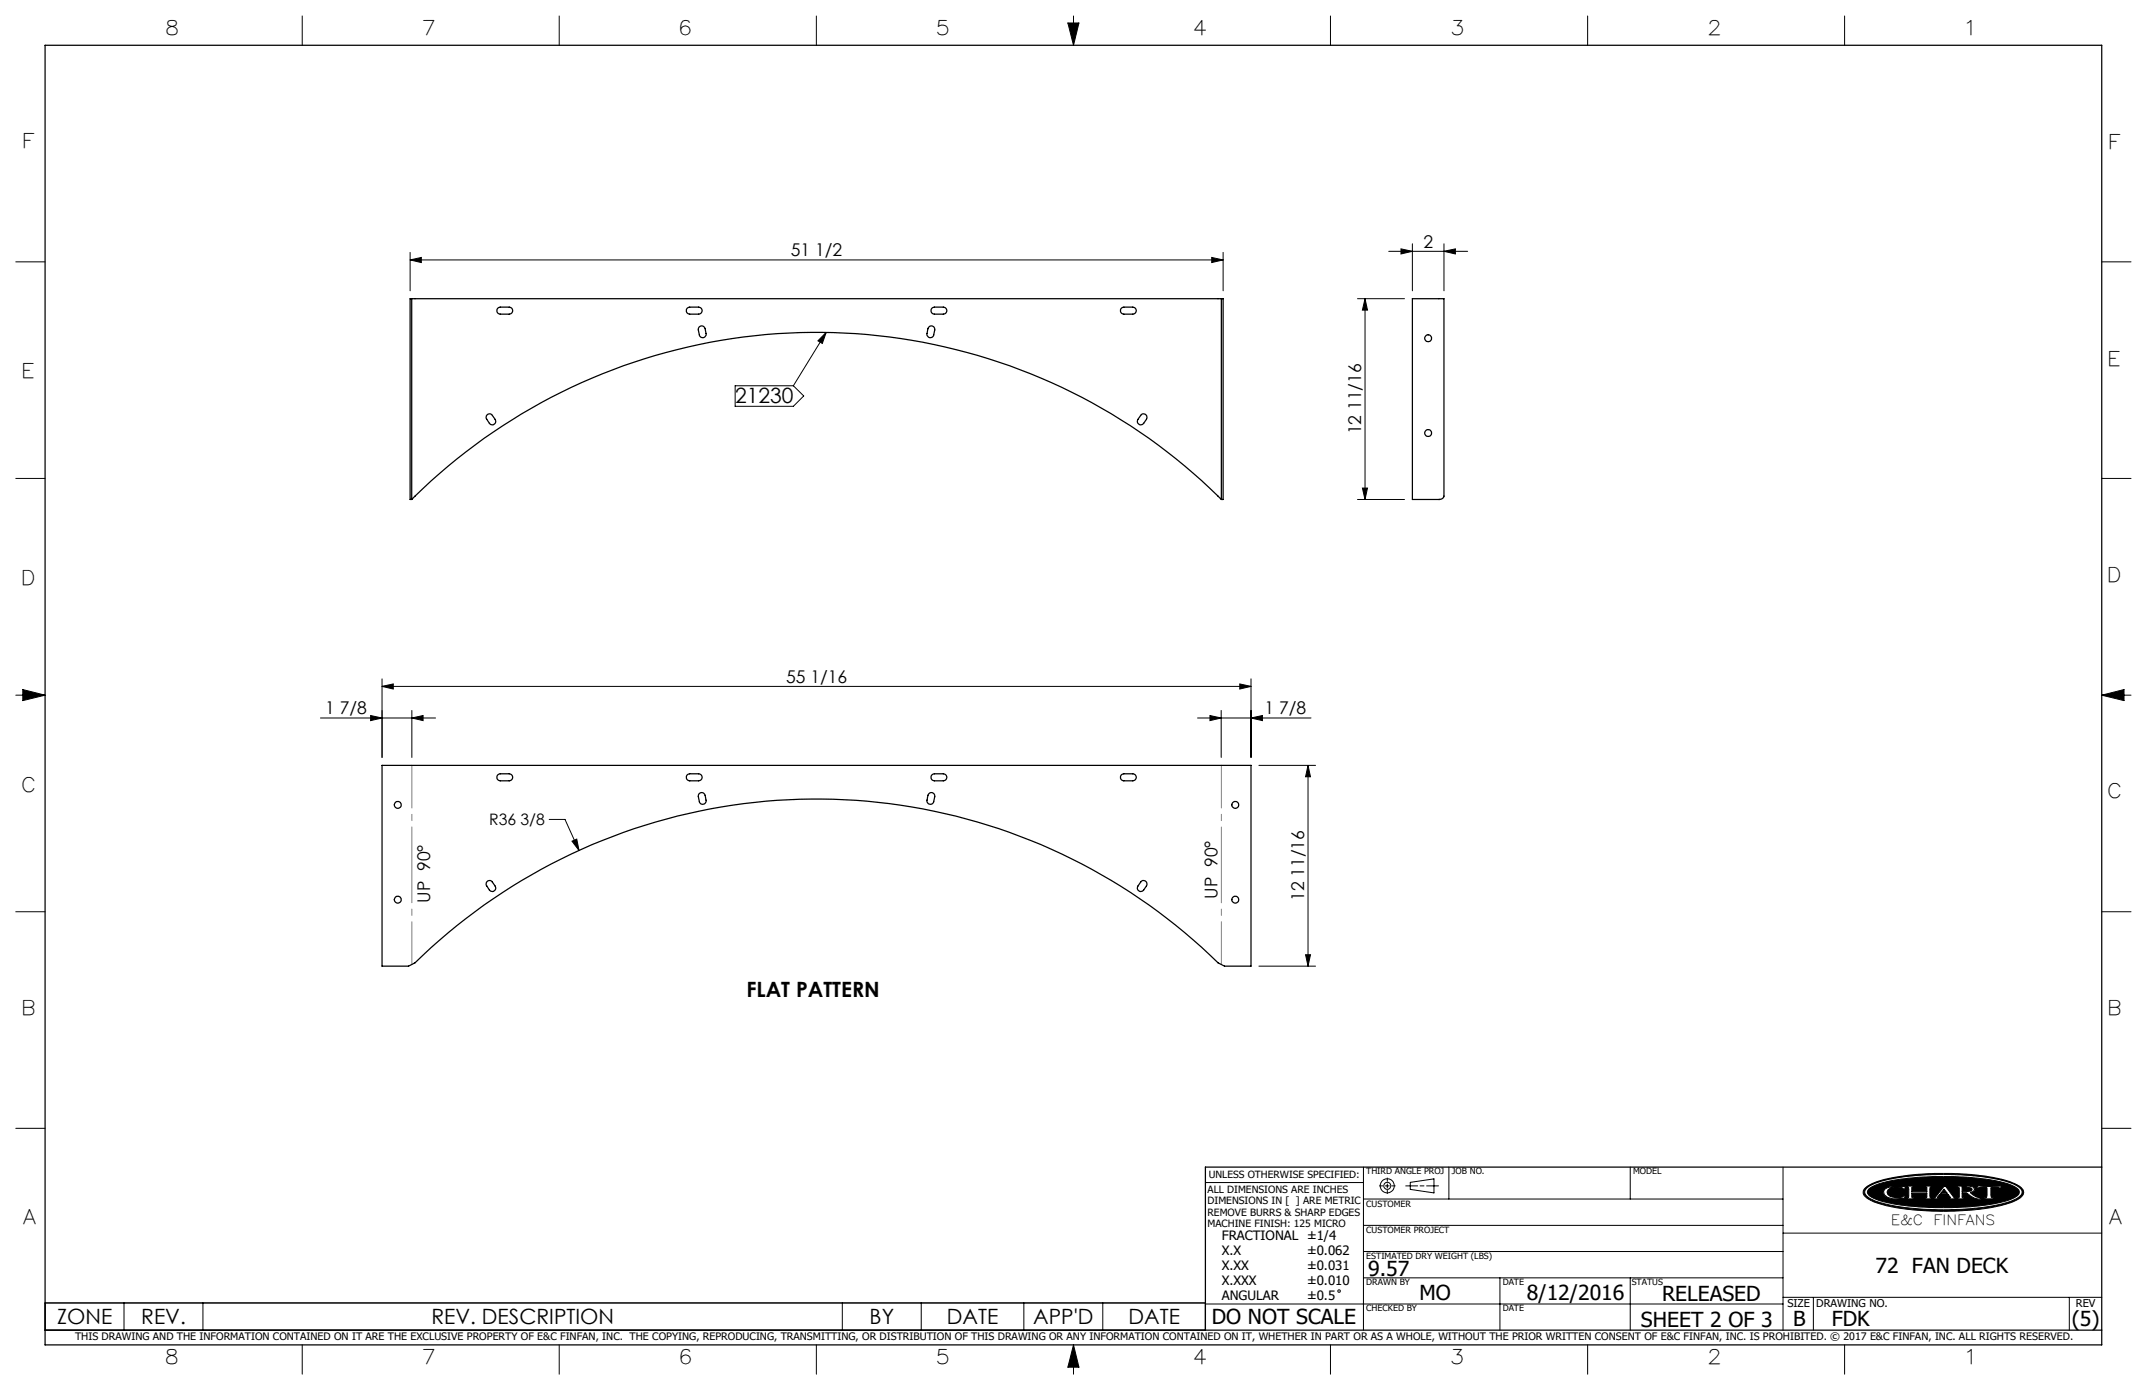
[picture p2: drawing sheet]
<svg xmlns="http://www.w3.org/2000/svg" width="432mm" height="279mm" viewBox="0 0 432 279" stroke-linecap="round" stroke-linejoin="round" font-family="sans-serif">
<g fill="none" stroke="#000" stroke-width=".2">
<path d="M60.8 3.2v5.9M112.5 3.2v5.9M164.2 3.2v5.9M214.8 4.6h2.2l-1.1 4.5zM215.9 3.2v5.9M267.6 3.2v5.9M319.3 3.2v5.9M371 3.2v5.9M3.2 52.6h5.9M82.5 52.2l2.2-.4v1zM82.5 50.7v7.8M82.5 52.2h163.5"/>
<path d="M243.7 51.8l2.3 .4-2.3 .6zM246 50.7v7.8M279.3 50.5h15.9M281.8 50l2.3 .5-2.3 .5zM284.1 49v9.5M290.4 50.5l2.3-.5v1zM290.4 49v9.5M422.7 52.6h5.9M147.8 77.5h11.8l2 2.1-2 2.1h-11.8zM166.2 66.8l-.8 2.2-.9-.5zM166.2 66.8l-6.6 10.7M273 60h9.5"/>
<path d="M274.5 60l.5 2.3h-1zM274.5 60v40.4M3.2 96.2h5.9M274 98.1h1l-.5 2.3zM422.7 96.2h5.9M273 100.4h9.5M3.2 139.7h5.9M4.6 138.6l4.5 1.1-4.5 1.1zM76.8 138l2.3-.5v1zM76.8 136.5v15.8M76.8 138h174.8M249.3 137.5l2.3 .5-2.3 .5z"/>
<path d="M251.6 136.5v15.8M422.7 139.7h5.9M422.7 139.7l4.5-1.1v2.2zM64.5 144.3h23.1M74.5 143.8l2.3 .5-2.3 .6zM82.8 144.3l2.3-.5v1.1zM82.8 142.8v9.5M240.8 144.3h22.9M243.3 143.8l2.3 .5-2.3 .6zM245.6 142.8v9.5M251.6 144.3l2.3-.5v1.1zM253.2 153.8h11.4"/>
<path d="M263.1 153.8l.5 2.3h-1zM263.1 153.8v40.4M110.5 164.7h3.1l2.9 6.3M115 169.1l1-.4 .5 2.3zM3.2 183.3h5.9M253.2 194.2h11.4M262.6 191.9h1l-.5 2.3zM422.7 183.3h5.9M3.2 226.8h5.9M242.4 237.7h31.8M274.2 234.6v32.8M277.4 238.4h.7"/>
<path d="M278.6 238.4h.8M279 236.8v.7M279 238v.8M279 239.3v.6M279.9 238.4h.7M282.7 238.4h2.4M283.6 237.7l4.8-.7v2.8l-4.8-.7zM285.6 238.4h.8M286.9 238.4h2.4M291.4 234.6v6.4M327.9 234.6v6.4M358.6 234.6v32.8"/>
<path d="M375.3 238.7a16.2 16.2 0 0 1 7.4-2.3 55.4 55.4 0 0 1 21.3 1.1l1.9 .8a1.36 1.36 0 0 1 1.1 1.1 1.36 1.36 0 0 1-.7 1.4 23 23 0 0 1-9.9 2.4l-.5 .1a53.3 53.3 0 0 1-18.2-1.4 4.1 4.1 0 0 1-3-2 1.17 1.17 0 0 1 .6-1.2zM375.4 238.9a12.3 12.3 0 0 1 6-2.1 59.4 59.4 0 0 1 22.1 .7 4.5 4.5 0 0 1 3.1 1.9 1.36 1.36 0 0 1-.9 1.5 27.8 27.8 0 0 1-10.4 2.1l-1.1 .1a48.8 48.8 0 0 1-17.3-1.8l-1.5-.9a.94 .94 0 0 1 0-1.5zM375.8 239a15.4 15.4 0 0 1 7.6-2.1l3.6-.3 3.3-.1a44.5 44.5 0 0 1 14.2 1.7l.8 .4a1.03 1.03 0 0 1 .8 1 1.03 1.03 0 0 1-.8 1 25.5 25.5 0 0 1-9.5 2l-5 .1a43.6 43.6 0 0 1-13.5-1.6l-1.3-.8a.79 .79 0 0 1-.2-1.3zM379 239.1a5 5 0 0 1 3.5-.6h.7l-.2 .6-.5-.4a3.4 3.4 0 0 0-2.8 .4l-.2 .5 .2 .5a3.1 3.1 0 0 0 2.8 .5l.4-.3h.3l-.2 .5-.7 .1a3.6 3.6 0 0 1-3.3-.8l-.2-.6zM383.5 238.4h1.6v.2l-.6 .1v.8h3v-.8l-.5-.1v-.2h1.5v.2l-.3 .1-.1 .4 .1 1.5v.1l.3 .1v.2h-1.5v-.2h.4l.1-.2v-.8h-3v.8l.1 .2h.5v.2h-1.6v-.2l.3-.1 .1-.1v-1.5v-.4l-.4-.1zM391 239l.6 .9h-1.3zM391 238.4h.3l1.7 2.3 .5 .1v.2h-1.6v-.2l.4-.1-.5-.6h-1.7l-.5 .7h.6v.2h-1.5v-.2l.5-.1zM393.6 238.4h2.3l.9 .2 .3 .4-.2 .5-.7 .2 1.2 .9 1.1 .2v.2a4.2 4.2 0 0 1-2.9-1.1l-1-.1v.9l.6 .1v.2h-1.6v-.2h.3l.2-.2v-1.8l-.5-.2zM394.6 238.6h.9l.9 .2 .2 .3-.2 .3-1.8 .1zM397.9 238.3l1 .2 3.7-.1-.3 .5h-.2l-.1-.2h-1.6l.1 1.9 .6 .2v.2h-2.2v-.2l.7-.2v-1.8l-1.6-.1-.2 .2h-.3zM402.1 238.9h.1M422.7 226.8h5.9"/>
<path d="M274.2 256.9h84.4M274.2 251.6h84.4M274.2 246.3h84.4M274.2 241h84.4M301.7 256.9v10.5M327.9 256.9v10.5M358.6 247.9h64.1M9.1 261.9h233.3v5.5h-233.3zM24.9 261.9v5.5M40.8 261.9v5.5M60.8 270.3v5.9M112.5 270.3v5.9"/>
<path d="M164.2 270.3v5.9M169.4 261.9v5.5M185.3 261.9v5.5M205.9 261.9v5.5M215.9 270.3v5.9M215.9 270.3l1.1 4.5h-2.2zM221.8 261.9v5.5M242.4 262.1h116.2M267.6 270.3v5.9M319.3 270.3v5.9M358.6 260.8h64.1M364.7 260.8v6.6"/>
<path d="M371 270.3v5.9M416.2 260.8v6.6"/>
<circle cx="279" cy="238.4" r=".71"/>
<circle cx="279" cy="238.4" r="1.41"/>
<circle cx="269.3" cy="259.5" r=".25"/>
</g>
<g fill="none" stroke="#000" stroke-width=".25">
<path d="M9.1 9.1h413.6v261.2h-413.6zM82.8 60h162.8M82.8 60h-.3v40.4h.3M82.8 60v40.4M100.1 61.9l.5-.2h1.8a.71 .71 0 0 1 .7 .7 .71 .71 0 0 1-.7 .7h-1.8a.71 .71 0 0 1-.6-.4 .71 .71 0 0 1 .1-.8zM138.2 61.9l.5-.2h1.8a.71 .71 0 0 1 .7 .7 .71 .71 0 0 1-.7 .7h-1.8a.71 .71 0 0 1-.6-.4 .71 .71 0 0 1 .1-.8zM140.7 65.7a.71 .71 0 0 1 1.1 .4l.2 .9a.69 .69 0 0 1-.5 .9 .69 .69 0 0 1-.8-.6l-.3-1zM186.8 65.8a.69 .69 0 0 1 .8-.2 .69 .69 0 0 1 .4 .7l-.2 1a.69 .69 0 0 1-.8 .6 .69 .69 0 0 1-.6-.9zM187.4 61.9l.5-.2h1.8a.71 .71 0 0 1 .7 .7 .71 .71 0 0 1-.7 .7h-1.8a.71 .71 0 0 1-.6-.4 .71 .71 0 0 1 .1-.8zM225.5 61.9l.5-.2h1.8a.71 .71 0 0 1 .7 .7 .71 .71 0 0 1-.7 .7h-1.8a.71 .71 0 0 1-.6-.4 .71 .71 0 0 1 .1-.8zM245.6 60h.4v40.4h-.4M245.6 60v40.4"/>
<path d="M284.1 60h6.3v39.7l-.4 .6-.6 .1h-5.3zM97.9 83.4l.3-.2 .6 .1 .8 1a.7 .7 0 0 1-.2 1 .7 .7 0 0 1-1-.2l-.6-1zM229.5 83.4a.71 .71 0 0 1 .9 0 .71 .71 0 0 1 .2 .9l-.6 .8a.7 .7 0 0 1-.9 .2 .7 .7 0 0 1-.3-1zM82.8 100.4a115.5 115.5 0 0 1 162.8 0M289.4 100.4h.1M76.8 153.8h174.8v40.4h-5.3l-1.3-.7a115.5 115.5 0 0 0-161.5 0l-1.3 .7h-5.4zM100.1 155.8l.5-.3h1.8a.71 .71 0 0 1 .7 .7 .71 .71 0 0 1-.7 .8h-1.8a.71 .71 0 0 1-.6-.5 .71 .71 0 0 1 .1-.7zM138.2 155.8l.5-.3h1.8a.71 .71 0 0 1 .7 .7 .71 .71 0 0 1-.7 .8h-1.8a.71 .71 0 0 1-.6-.5 .71 .71 0 0 1 .1-.7zM140.7 159.5a.71 .71 0 0 1 1.1 .4l.2 .9a.68 .68 0 0 1-.5 .8 .68 .68 0 0 1-.8-.5l-.3-1zM186.9 159.4a.7 .7 0 0 1 .8 0 .7 .7 0 0 1 .3 .7l-.2 1a.68 .68 0 0 1-.8 .5 .68 .68 0 0 1-.6-.8l.2-.9zM187.4 155.8l.5-.3h1.8a.71 .71 0 0 1 .7 .7 .71 .71 0 0 1-.7 .8h-1.8a.71 .71 0 0 1-.6-.5 .71 .71 0 0 1 .1-.7zM225.5 155.8l.5-.3h1.8a.71 .71 0 0 1 .7 .7 .71 .71 0 0 1-.7 .8h-1.8a.71 .71 0 0 1-.6-.5 .71 .71 0 0 1 .1-.7z"/>
<path d="M97.9 177.2l.3-.2 .6 .1 .8 1a.7 .7 0 0 1-.2 1 .7 .7 0 0 1-1-.2l-.6-1zM229.5 177.2a.71 .71 0 0 1 .9 0 .71 .71 0 0 1 .2 .9l-.6 .8a.7 .7 0 0 1-.9 .2 .7 .7 0 0 1-.3-1zM422.7 234.6h-180.3v32.8M9.1 267.4h413.6"/>
<circle cx="287.2" cy="68" r=".69"/>
<circle cx="287.2" cy="87" r=".69"/>
<circle cx="80" cy="161.8" r=".69"/>
<circle cx="248.4" cy="161.8" r=".69"/>
<circle cx="80" cy="180.8" r=".69"/>
<circle cx="248.4" cy="180.8" r=".69"/>
</g>
<g fill="#000">
<path d="M383.5 238.4v.2h.3l.1 .2v1.8l-.1 .1-.3 .1v.2h1.6v-.2h-.5l-.1-.2v-.8h3v.9l-.5 .1v.2h1.5v-.2l-.3-.1-.1-.2v-1.6l.1-.3h.3v-.2h-1.5v.2l.5 .1v.8h-3v-.8l.6-.1v-.2zM391 238.4l-1.8 2.3-.5 .1v.2h1.5v-.2h-.6l.5-.7h1.7l.5 .6-.4 .1v.2h1.6v-.2l-.5-.1-1.7-2.3zM393.6 238.4v.2l.5 .2v1.8l-.2 .2h-.3v.2h1.6v-.2l-.6-.1v-.9l1 .1a3.7 3.7 0 0 0 2.9 1.1v-.2a3.4 3.4 0 0 1-2.3-1.1 .68 .68 0 0 0 .8-.2 .68 .68 0 0 0 0-.8l-.7-.3zM397.9 238.3l-.4 .6h.3l.2-.2 1.6 .1v1.8l-.2 .2h-.5v.2h2.2v-.2h-.5l-.2-.3v-1.7l1.6-.1 .1 .2h.2l.3-.5-4 .1zM375.8 239a13.3 13.3 0 0 1 6.5-2l2.7-.3 3.8-.2 7.5 .2a24.3 24.3 0 0 1 9.1 2 1.01 1.01 0 0 1 .7 .9 1.01 1.01 0 0 1-.7 1 21.9 21.9 0 0 1-8.6 1.9l-3.9 .2h-4.1l-3.8-.2a21.2 21.2 0 0 1-8.8-2l-.4-.3-.2-.5zM379.1 239a1.04 1.04 0 0 0 .7 1.7 7 7 0 0 0 3.2 .1l.2-.5h-.3l-.5 .4a2.56 2.56 0 0 1-2.8-.8 1.28 1.28 0 0 1 1.4-1.3h.2a1.49 1.49 0 0 1 1.4 .2l.4 .3 .2-.6h-.6a4.7 4.7 0 0 0-3.5 .5zM375.3 238.7a17.5 17.5 0 0 1 7.8-2.4l5.1-.4h4.8a34.5 34.5 0 0 1 12.5 2.2l.4 .2a1.36 1.36 0 0 1 .9 2 9.1 9.1 0 0 1-5.1 2.2l-.4 .1a58.1 58.1 0 0 1-23.1-.6 5.6 5.6 0 0 1-3.4-1.9v-.8zM375.3 238.9a1.14 1.14 0 0 0 .6 1.9 24 24 0 0 0 9.3 2.1l4.6 .3 3.7-.1a33.7 33.7 0 0 0 11.9-2.1l.4-.2a1.19 1.19 0 0 0 .9-1.2 1.19 1.19 0 0 0-.9-1.1 21.6 21.6 0 0 0-8.8-2.1l-5.1-.3-4.7 .1a30.2 30.2 0 0 0-11.1 2.1z" fill-rule="evenodd"/>
<path d="M215.9 270.3l-1.1 4.5h2.2zM214.8 4.6h2.2l-1.1 4.5zM4.6 138.6l4.5 1.1-4.5 1.1zM422.7 139.7l4.5-1.1v2.2zM391 239l-.7 .9h1.3zM394.6 238.6v.9l1.7-.1a.38 .38 0 0 0 .3-.4 .38 .38 0 0 0-.5-.3z" fill-rule="evenodd"/>
</g>
<path d="M82.8 153.8v40M245.6 153.8v40" fill="none" stroke="#808080" stroke-width=".2" stroke-dasharray="15.2 1.3 1.3 1.3" stroke-dashoffset="6.7"/>
<g fill="#000">
<path d="M166.2 66.8l-.8 2.2-.9-.5zM115 169.1l1-.4 .5 2.3z"/>
<path d="M243.7 51.8l2.3 .4-2.3 .6zM82.5 52.2l2.2-.4v1zM290.4 50.5l2.3-.5v1zM281.8 50l2.3 .5-2.3 .5z"/>
<path d="M274 98.1h1l-.5 2.3zM274.5 60l.5 2.3h-1z"/>
<path d="M82.8 144.3l2.3-.5v1.1zM74.5 143.8l2.3 .5-2.3 .6z"/>
<path d="M243.3 143.8l2.3 .5-2.3 .6zM251.6 144.3l2.3-.5v1.1zM76.8 138l2.3-.5v1zM249.3 137.5l2.3 .5-2.3 .5z"/>
<path d="M263.1 153.8l.5 2.3h-1zM262.6 191.9h1l-.5 2.3z"/>
</g>
<g font-size="4.2">
<text x="147.9" y="81.1">21230</text>
<text x="150.1" y="200.4">FLAT PATTERN</text>
<text x="275.2" y="256.5">9.57</text>
<text x="377.2" y="255.9">72 FAN DECK</text>
<text x="285.5" y="261.4">MO</text>
<text x="307.1" y="261.3">8/12/2016</text>
<text x="334.3" y="261.6">RELEASED</text>
<text x="11.5" y="266.2">ZONE</text>
<text x="28.4" y="266.2">REV.</text>
<text x="86.8" y="266.2">REV. DESCRIPTION</text>
<text x="174.9" y="266.2">BY</text>
<text x="190.4" y="266.2">DATE</text>
<text x="207.8" y="266.2">APP'D</text>
<text x="227" y="266.2">DATE</text>
<text x="243.7" y="266.1">DO NOT SCALE</text>
<text x="330" y="266.7">SHEET 2 OF 3</text>
<text x="360.6" y="266.5">B</text>
<text x="368.4" y="266.6">FDK</text>
<text x="416.7" y="266.5">(5)</text>
</g>
<g font-size="4">
<text x="33.6" y="7.1">8</text>
<text x="85.2" y="7.1">7</text>
<text x="137" y="7.1">6</text>
<text x="188.6" y="7.1">5</text>
<text x="240.3" y="7.1">4</text>
<text x="292.1" y="7.1">3</text>
<text x="343.8" y="7.1">2</text>
<text x="395.7" y="7.1">1</text>
<text x="4.9" y="29.8">F</text>
<text x="424.5" y="29.9">F</text>
<text x="4.8" y="76">E</text>
<text x="424.3" y="73.5">E</text>
<text x="4.7" y="117.7">D</text>
<text x="424.2" y="116.9">D</text>
<text x="4.7" y="159.3">C</text>
<text x="424.2" y="160.4">C</text>
<text x="4.8" y="204">B</text>
<text x="424.3" y="204">B</text>
<text x="4.8" y="246.1">A</text>
<text x="424.3" y="246">A</text>
<text x="33.6" y="274.3">8</text>
<text x="85.2" y="274.3">7</text>
<text x="137" y="274.3">6</text>
<text x="188.6" y="274.3">5</text>
<text x="240.3" y="274.3">4</text>
<text x="292.1" y="274.3">3</text>
<text x="343.8" y="274.3">2</text>
<text x="395.8" y="274.3">1</text>
</g>
<g font-size="3.5">
<text x="159.1" y="51.5">51 1/2</text>
<text x="286.3" y="49.8">2</text>
<text x="273.8" y="87.3" transform="rotate(-90 273.8 87.3)">12 11/16</text>
<text x="158.1" y="137.2">55 1/16</text>
<text x="65.4" y="143.6">1 7/8</text>
<text x="254.3" y="143.6">1 7/8</text>
<text x="86.5" y="181.4" transform="rotate(-90 86.5 181.4)">UP 90°</text>
<text x="244.9" y="180.7" transform="rotate(-90 244.9 180.7)">UP 90°</text>
<text x="262.3" y="181.1" transform="rotate(-90 262.3 181.1)">12 11/16</text>
</g>
<text font-size="3.2" x="98.4" y="165.9">R36 3/8</text>
<g font-size="2.8">
<text x="380.3" y="246.2">E&amp;C</text>
<text x="388.9" y="246.2">FINFANS</text>
</g>
<g font-size="2.6">
<text x="245.7" y="249.3">FRACTIONAL ±1/4</text>
<text x="245.7" y="252.3">X.X</text>
<text x="245.7" y="255.3">X.XX</text>
<text x="262.9" y="252.3">±0.062</text>
<text x="262.9" y="255.3">±0.031</text>
<text x="245.7" y="258.3">X.XXX</text>
<text x="245.7" y="261.3">ANGULAR</text>
<text x="262.9" y="258.3">±0.010</text>
<text x="262.9" y="261.3">±0.5</text>
</g>
<g font-size="2.2">
<text x="359.5" y="262.8">SIZE</text>
<text x="365.3" y="262.7">DRAWING NO.</text>
<text x="417.5" y="262.8">REV</text>
</g>
<text font-size="2.1" x="15.1" y="269.4">THIS DRAWING AND THE INFORMATION CONTAINED ON IT ARE THE EXCLUSIVE PROPERTY OF E&amp;C FINFAN, INC. THE COPYING, REPRODUCING, TRANSMITTING, OR DISTRIBUTION OF THIS DRAWING OR ANY INFORMATION CONTAINED ON IT, WHETHER IN PART OR AS A WHOLE, WITHOUT THE PRIOR WRITTEN CONSENT OF E&amp;C FINFAN, INC. IS PROHIBITED. © 2017 E&amp;C FINFAN, INC. ALL RIGHTS RESERVED.</text>
<g font-size="2">
<text x="242.9" y="239.8">ALL DIMENSIONS ARE INCHES</text>
<text x="243.1" y="236.8">UNLESS OTHERWISE SPECIFIED:</text>
<text x="242.9" y="242.1">DIMENSIONS IN [ ] ARE METRIC</text>
<text x="242.9" y="244.4">REMOVE BURRS &amp; SHARP EDGES</text>
<text x="242.9" y="246.7">MACHINE FINISH: 125 MICRO</text>
</g>
<g font-size="1.7">
<text x="274.8" y="236.1">THIRD ANGLE PROJ</text>
<text x="292" y="236.1">JOB NO.</text>
<text x="328.5" y="236.1">MODEL</text>
<text x="274.8" y="242.5">CUSTOMER</text>
<text x="274.8" y="247.8">CUSTOMER PROJECT</text>
<text x="274.8" y="253.1">ESTIMATED DRY WEIGHT (LBS)</text>
<text x="274.8" y="258.3">DRAWN BY</text>
<text x="274.8" y="263.6">CHECKED BY</text>
<text x="302.2" y="263.6">DATE</text>
<text x="302.2" y="258.3">DATE</text>
<text x="328.2" y="258.3">STATUS</text>
</g>
</svg>
